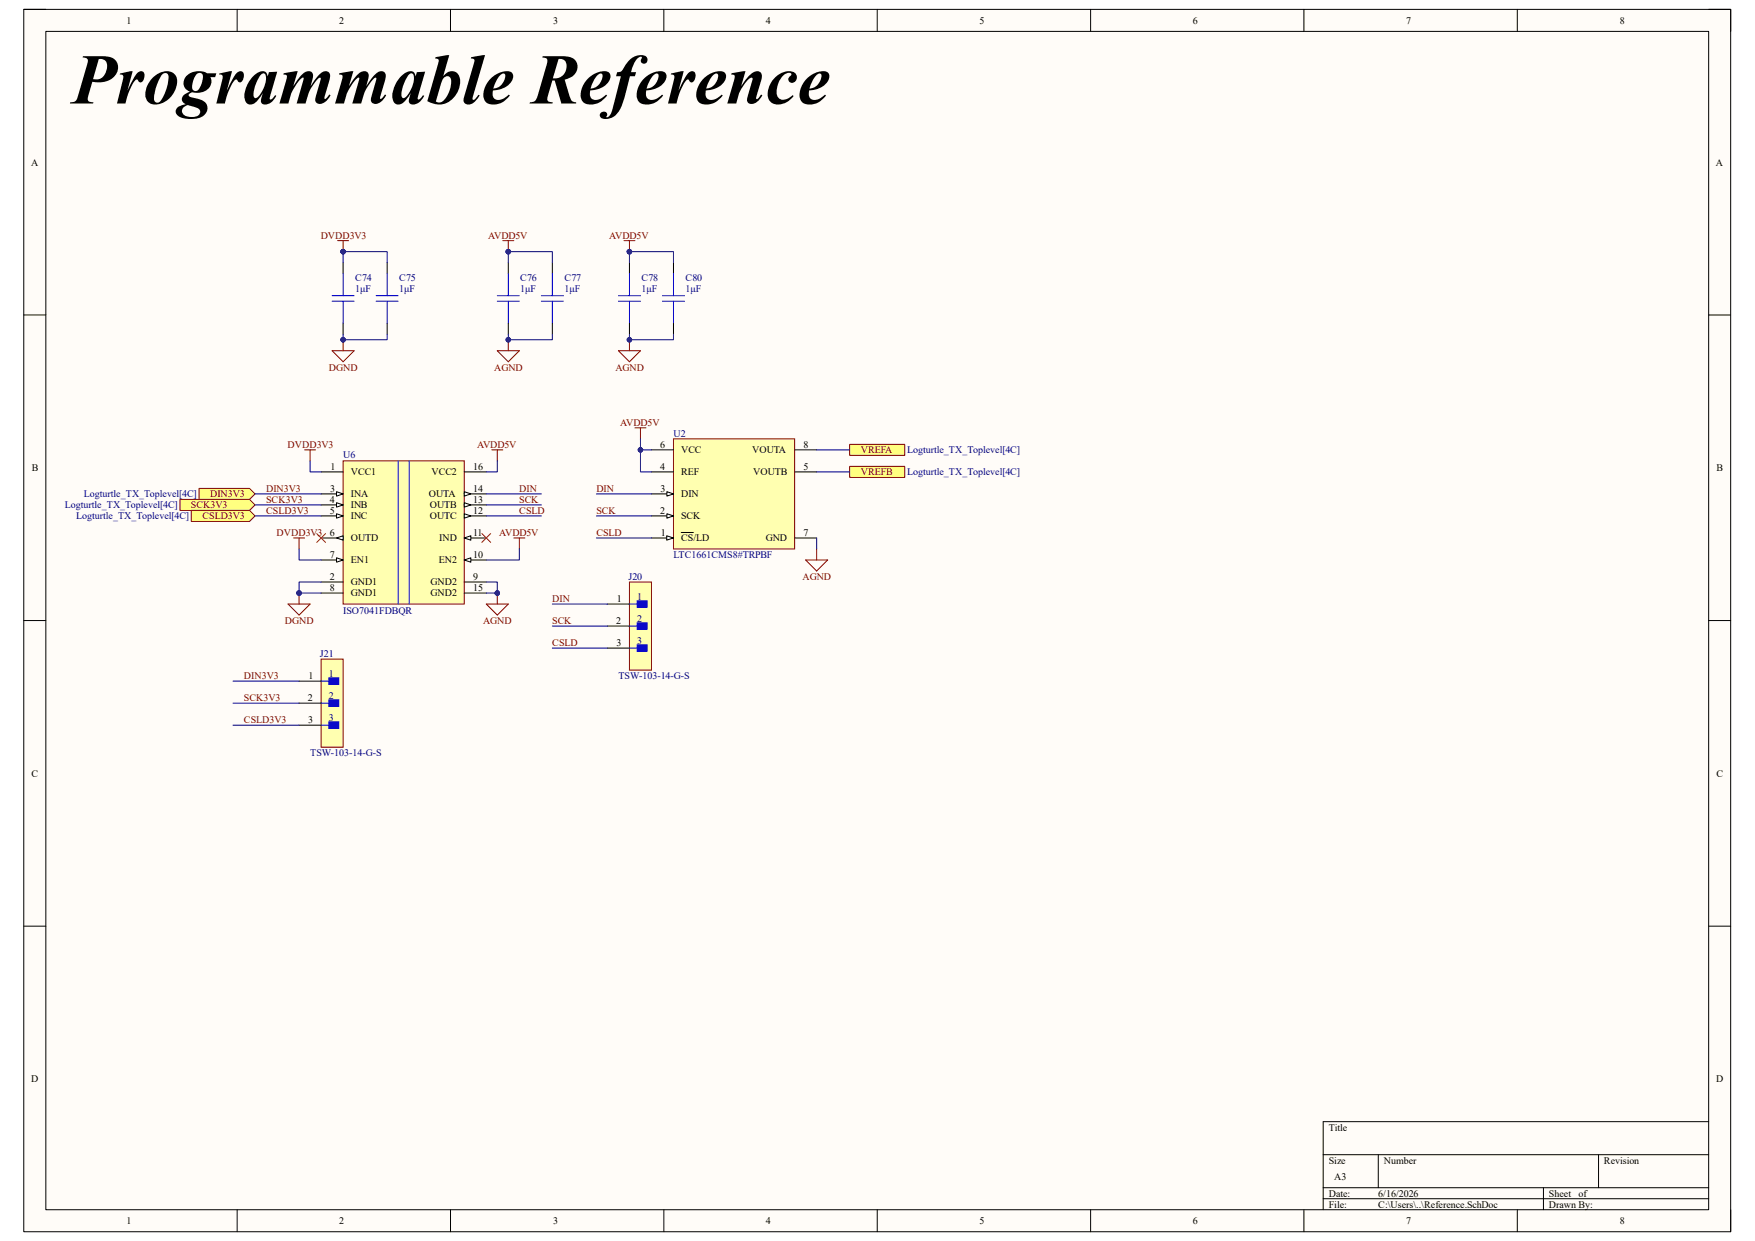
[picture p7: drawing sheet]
<svg xmlns="http://www.w3.org/2000/svg" width="297mm" height="210mm" viewBox="0 0 297 210" stroke-linecap="round" stroke-linejoin="round" font-family="sans-serif">
<path d="M4 1.6h288.9v206.8h-288.9z" fill-rule="evenodd" fill="#fffcf8"/>
<path d="M4 1.6h288.9v206.8h-288.9z" fill="none" stroke="#000" stroke-width=".17"/>
<path d="M7.8 5.3h281.4v199.4h-281.4z" fill-rule="evenodd" fill="#fffcf8"/>
<g fill="none" stroke="#000" stroke-width=".17">
<path d="M4 1.6h3.7M7.8 5.3h281.4v199.4h-281.4zM40.1 1.6v3.7M76.2 1.6v3.7M112.3 1.6v3.7M148.5 1.6v3.7M184.6 1.6v3.7M220.7 1.6v3.7M256.8 1.6v3.7M289.2 1.6h3.7v3.7M4 53.3h3.7M289.2 53.3h3.7"/>
<path d="M4 105h3.8M289.2 105h3.7M4 156.7h3.8M289.2 156.7h3.7M223.9 195.4h65.3M233.3 195.4v5.6M270.5 195.4v5.6M289.2 189.8h-65.3v14.9M40.1 204.7v3.7M76.2 204.7v3.7M112.4 204.7v3.7M148.5 204.7v3.7"/>
<path d="M184.6 204.7v3.7M220.7 204.7v3.7M223.9 201h65.3M223.9 202.9h65.3M256.8 204.7v3.7M261.2 201v3.7M292.9 204.7v3.7"/>
</g>
<path d="M114 74.3h20.5v18.6h-20.5z" fill-rule="evenodd" fill="#ffffb0"/>
<path d="M114 74.3h20.5v18.6h-20.5z" fill="none" stroke="#800000" stroke-width=".17"/>
<path d="M110.3 76.1h3.7M110.3 91h3.7" fill="none" stroke="#000" stroke-width=".17"/>
<path d="M112.8 90.7l1.2 .3-1.2 .4z" fill="#f8fcff"/>
<path d="M110.3 83.6h3.7M112.8 90.7l1.2 .3-1.2 .4zM115.3 90.1h2" fill="none" stroke="#000" stroke-width=".17"/>
<path d="M112.9 83.2l1.1 .4-1.1 .4z" fill="#f8fcff"/>
<path d="M110.3 79.9h3.7M110.3 87.3h3.7M112.9 83.2l1.1 .4-1.1 .4z" fill="none" stroke="#000" stroke-width=".17"/>
<path d="M112.9 86.9l1.1 .4-1.1 .4z" fill="#f8fcff"/>
<path d="M134.5 76.1h3.7M134.5 79.9h3.7M112.9 86.9l1.1 .4-1.1 .4zM134.5 91h3.7" fill="none" stroke="#000" stroke-width=".17"/>
<path d="M136.3 94.8h3.8l-1.9 1.8zM138.2 92.9v1.9" fill="none" stroke="#800000" stroke-width=".17"/>
<path d="M143.8 75.2h9.3v1.9h-9.3z" fill-rule="evenodd" fill="#ffff80"/>
<path d="M143.8 75.2h9.3v1.9h-9.3z" fill="none" stroke="#800000" stroke-width=".17"/>
<path d="M143.8 78.9h9.3v1.9h-9.3z" fill-rule="evenodd" fill="#ffff80"/>
<path d="M105.6 40.7h1.9M106.5 40.7v1.9M107.5 72.4h1.8M108.4 72.4v1.9M143.8 78.9h9.3v1.9h-9.3z" fill="none" stroke="#800000" stroke-width=".17"/>
<path d="M106.5 44.4v1.9M106.5 54.7v1.9M114 44.4v1.9M114 54.7v1.9" fill="none" stroke="#000" stroke-width=".17"/>
<path d="M104.7 51h3.7M104.7 50h3.7M106.5 46.3v3.7M106.5 51v3.7M112.1 51h3.7M112.1 50h3.7M114 46.3v3.7M114 51v3.7" fill="none" stroke="#00f" stroke-width=".17"/>
<circle cx="106.5" cy="42.6" r=".37" fill="#000080"/>
<circle cx="106.5" cy="42.6" r=".37" fill="none" stroke="#000080" stroke-width=".17"/>
<path d="M104.7 59.4h3.7l-1.9 1.8zM106.5 57.5v1.9" fill="none" stroke="#800000" stroke-width=".17"/>
<circle cx="106.5" cy="57.5" r=".37" fill="#000080"/>
<circle cx="106.5" cy="57.5" r=".37" fill="none" stroke="#000080" stroke-width=".17"/>
<path d="M106.5 98.5h3.8v14.9h-3.8z" fill-rule="evenodd" fill="#ffffb0"/>
<path d="M106.5 98.5h3.8v14.9h-3.8z" fill="none" stroke="#800000" stroke-width=".17"/>
<path d="M107.8 101.7h1.7v1.1h-1.7z" fill-rule="evenodd" fill="#00f"/>
<path d="M106.5 102.2h1.3M107.8 101.7h1.7v1.1h-1.7z" fill="none" stroke="#00f" stroke-width=".17"/>
<path d="M107.8 105.4h1.7v1.1h-1.7z" fill-rule="evenodd" fill="#00f"/>
<path d="M106.5 105.9h1.3M107.8 105.4h1.7v1.1h-1.7z" fill="none" stroke="#00f" stroke-width=".17"/>
<path d="M107.8 109.1h1.7v1.1h-1.7z" fill-rule="evenodd" fill="#00f"/>
<path d="M106.5 109.7h1.3M107.8 109.1h1.7v1.1h-1.7z" fill="none" stroke="#00f" stroke-width=".17"/>
<path d="M102.8 102.2h3.7M102.8 105.9h3.7M102.8 109.7h3.7" fill="none" stroke="#000" stroke-width=".17"/>
<path d="M58.1 78h20.5v24.2h-20.5z" fill-rule="evenodd" fill="#ffffb0"/>
<path d="M58.1 78h20.5v24.2h-20.5z" fill="none" stroke="#800000" stroke-width=".17"/>
<path d="M67.4 78v24.2M69.3 78v24.2" fill="none" stroke="#00f" stroke-width=".17"/>
<path d="M54.3 79.9h3.8M78.6 79.9h3.7M54.3 94.8h3.8" fill="none" stroke="#000" stroke-width=".17"/>
<path d="M57 94.4l1.1 .4-1.1 .3z" fill="#f8fcff"/>
<path d="M57 94.4l1.1 .4-1.1 .3zM78.6 94.8h3.7" fill="none" stroke="#000" stroke-width=".17"/>
<path d="M78.6 94.8l1.1-.4v.7z" fill="#f8fcff"/>
<path d="M54.3 83.6h3.8M78.6 94.8l1.1-.4v.7z" fill="none" stroke="#000" stroke-width=".17"/>
<path d="M57 83.2l1.1 .4-1.1 .4z" fill="#f8fcff"/>
<path d="M54.3 85.4h3.8M57 83.2l1.1 .4-1.1 .4z" fill="none" stroke="#000" stroke-width=".17"/>
<path d="M57 85.1l1.1 .3-1.1 .4z" fill="#f8fcff"/>
<path d="M54.3 87.3h3.8M57 85.1l1.1 .3-1.1 .4z" fill="none" stroke="#000" stroke-width=".17"/>
<path d="M57 86.9l1.1 .4-1.1 .4z" fill="#f8fcff"/>
<path d="M57 86.9l1.1 .4-1.1 .4zM78.6 91h3.7" fill="none" stroke="#000" stroke-width=".17"/>
<path d="M78.6 91l1.1-.3v.7z" fill="#f8fcff"/>
<path d="M78.6 83.6h3.7M78.6 91l1.1-.3v.7z" fill="none" stroke="#000" stroke-width=".17"/>
<path d="M78.6 83.2l1.1 .4-1.1 .4z" fill="#f8fcff"/>
<path d="M78.6 83.2l1.1 .4-1.1 .4zM78.6 85.4h3.7" fill="none" stroke="#000" stroke-width=".17"/>
<path d="M78.6 85.1l1.1 .3-1.1 .4z" fill="#f8fcff"/>
<path d="M78.6 85.1l1.1 .3-1.1 .4zM78.6 87.3h3.7" fill="none" stroke="#000" stroke-width=".17"/>
<path d="M78.6 86.9l1.1 .4-1.1 .4z" fill="#f8fcff"/>
<path d="M54.3 91h3.8M78.6 86.9l1.1 .4-1.1 .4z" fill="none" stroke="#000" stroke-width=".17"/>
<path d="M57 91l1.1-.3v.7z" fill="#f8fcff"/>
<path d="M54.3 98.5h3.8M57 91l1.1-.3v.7zM78.6 98.5h3.7M54.3 100.4h3.8M78.6 100.4h3.7" fill="none" stroke="#000" stroke-width=".17"/>
<path d="M53.6 90.3l1.5 1.5M55.1 90.3l-1.5 1.5M81.5 90.3l1.5 1.5M83 90.3l-1.5 1.5" fill="none" stroke="#f00" stroke-width=".17"/>
<path d="M83.2 76.1h1.9M84.2 76.1v1.9M87 91h1.8M87.9 91v1.9M82.3 102.2h3.7l-1.8 1.9zM84.2 100.4v1.8" fill="none" stroke="#800000" stroke-width=".17"/>
<circle cx="84.2" cy="100.4" r=".37" fill="#000080"/>
<circle cx="84.2" cy="100.4" r=".37" fill="none" stroke="#000080" stroke-width=".17"/>
<path d="M51.5 76.1h1.9M52.5 76.1v1.9M49.7 91h1.8M50.6 91v1.9M48.8 102.2h3.7l-1.9 1.9zM50.6 100.4v1.8" fill="none" stroke="#800000" stroke-width=".17"/>
<circle cx="50.6" cy="100.4" r=".37" fill="#000080"/>
<circle cx="50.6" cy="100.4" r=".37" fill="none" stroke="#000080" stroke-width=".17"/>
<path d="M86 44.4v1.9M86 54.7v1.9M93.5 44.4v1.9M93.5 54.7v1.9" fill="none" stroke="#000" stroke-width=".17"/>
<path d="M84.2 51h3.7M84.2 50h3.7M86 46.3v3.7M86 51v3.7M91.6 51h3.7M91.6 50h3.7M93.5 46.3v3.7M93.5 51v3.7" fill="none" stroke="#00f" stroke-width=".17"/>
<path d="M85.1 40.7h1.9M86 40.7v1.9" fill="none" stroke="#800000" stroke-width=".17"/>
<circle cx="86" cy="42.6" r=".37" fill="#000080"/>
<circle cx="86" cy="42.6" r=".37" fill="none" stroke="#000080" stroke-width=".17"/>
<path d="M84.2 59.4h3.7l-1.9 1.8zM86 57.5v1.9" fill="none" stroke="#800000" stroke-width=".17"/>
<circle cx="86" cy="57.5" r=".37" fill="#000080"/>
<g fill="none" stroke="#000080" stroke-width=".17">
<path d="M108.4 74.3v5.6h1.9M138.2 76.1h5.6M138.2 79.9h5.6M138.2 91v1.9"/>
<circle cx="86" cy="57.5" r=".37"/>
</g>
<circle cx="108.4" cy="76.1" r=".37" fill="#000080"/>
<g fill="none" stroke="#000080" stroke-width=".17">
<path d="M108.4 76.1h1.9"/>
<circle cx="108.4" cy="76.1" r=".37"/>
</g>
<circle cx="108.4" cy="76.1" r=".37" fill="#000080"/>
<g fill="none" stroke="#000080" stroke-width=".17">
<path d="M106.5 42.6h7.5v1.8"/>
<circle cx="108.4" cy="76.1" r=".37"/>
</g>
<circle cx="106.5" cy="42.6" r=".37" fill="#000080"/>
<g fill="none" stroke="#000080" stroke-width=".17">
<path d="M106.5 56.6v.9h7.5v-.9"/>
<circle cx="106.5" cy="42.6" r=".37"/>
</g>
<circle cx="106.5" cy="57.5" r=".37" fill="#000080"/>
<g fill="none" stroke="#000080" stroke-width=".17">
<path d="M106.5 42.6v1.8"/>
<circle cx="106.5" cy="57.5" r=".37"/>
</g>
<circle cx="106.5" cy="42.6" r=".37" fill="#000080"/>
<g fill="none" stroke="#000080" stroke-width=".17">
<path d="M84.2 78v1.9h-1.9M82.3 98.5h1.9v1.9h-1.9M82.3 87.3h9.3M82.3 83.6h9.3M82.3 85.4h9.3M87.9 92.9v1.9h-5.6M100.9 91h9.4M100.9 87.3h9.4M100.9 83.6h9.4M93.5 109.7h9.3M93.5 105.9h9.3M93.5 102.2h9.3"/>
<circle cx="106.5" cy="42.6" r=".37"/>
</g>
<circle cx="84.2" cy="100.4" r=".37" fill="#000080"/>
<g fill="none" stroke="#000080" stroke-width=".17">
<path d="M52.5 78v1.9h1.8M50.6 92.9v1.9h3.7M54.3 98.5h-3.7v1.9"/>
<circle cx="84.2" cy="100.4" r=".37"/>
</g>
<circle cx="50.6" cy="100.4" r=".37" fill="#000080"/>
<g fill="none" stroke="#000080" stroke-width=".17">
<path d="M50.6 100.4h3.7"/>
<circle cx="50.6" cy="100.4" r=".37"/>
</g>
<circle cx="50.6" cy="100.4" r=".37" fill="#000080"/>
<g fill="none" stroke="#000080" stroke-width=".17">
<path d="M86 42.6h7.5v1.8"/>
<circle cx="50.6" cy="100.4" r=".37"/>
</g>
<circle cx="86" cy="42.6" r=".37" fill="#000080"/>
<g fill="none" stroke="#000080" stroke-width=".17">
<path d="M86 56.6v.9h7.5v-.9"/>
<circle cx="86" cy="42.6" r=".37"/>
</g>
<circle cx="86" cy="57.5" r=".37" fill="#000080"/>
<g fill="none" stroke="#000080" stroke-width=".17">
<path d="M86 42.6v1.8"/>
<circle cx="86" cy="57.5" r=".37"/>
</g>
<circle cx="86" cy="42.6" r=".37" fill="#000080"/>
<circle cx="86" cy="42.6" r=".37" fill="none" stroke="#000080" stroke-width=".17"/>
<path d="M33.7 82.7h8.5l1 .9-1 .9h-8.5z" fill-rule="evenodd" fill="#ffff80"/>
<path d="M33.7 82.7h8.5l1 .9-1 .9h-8.5z" fill="none" stroke="#800000" stroke-width=".17"/>
<path d="M30.5 84.5h11.7l1 .9-1 1h-11.7z" fill-rule="evenodd" fill="#ffff80"/>
<path d="M30.5 84.5h11.7l1 .9-1 1h-11.7z" fill="none" stroke="#800000" stroke-width=".17"/>
<path d="M32.4 86.4h9.8l1 .9-1 .9h-9.8z" fill-rule="evenodd" fill="#ffff80"/>
<path d="M32.4 86.4h9.8l1 .9-1 .9h-9.8z" fill="none" stroke="#800000" stroke-width=".17"/>
<path d="M43.2 83.6h11.1M43.2 85.4h11.1M43.2 87.3h11.1" fill="none" stroke="#000080" stroke-width=".17"/>
<path d="M54.3 111.5h3.8v14.9h-3.8z" fill-rule="evenodd" fill="#ffffb0"/>
<path d="M54.3 111.5h3.8v14.9h-3.8z" fill="none" stroke="#800000" stroke-width=".17"/>
<path d="M55.6 114.7h1.7v1.1h-1.7z" fill-rule="evenodd" fill="#00f"/>
<path d="M54.3 115.3h1.3M55.6 114.7h1.7v1.1h-1.7z" fill="none" stroke="#00f" stroke-width=".17"/>
<path d="M55.6 118.4h1.7v1.2h-1.7z" fill-rule="evenodd" fill="#00f"/>
<path d="M54.3 119h1.3M55.6 118.4h1.7v1.2h-1.7z" fill="none" stroke="#00f" stroke-width=".17"/>
<path d="M55.6 122.2h1.7v1.1h-1.7z" fill-rule="evenodd" fill="#00f"/>
<path d="M56.2 51h3.7M56.2 50h3.7M58.1 46.3v3.7M58.1 51v3.7M63.7 51h3.7M63.7 50h3.7M65.5 46.3v3.7M65.5 51v3.7M54.3 122.7h1.3M55.6 122.2h1.7v1.1h-1.7z" fill="none" stroke="#00f" stroke-width=".17"/>
<path d="M58.1 44.4v1.9M58.1 54.7v1.9M65.5 44.4v1.9M65.5 54.7v1.9M50.6 115.3h3.7M50.6 119h3.7M50.6 122.7h3.7" fill="none" stroke="#000" stroke-width=".17"/>
<path d="M58.1 42.6h7.4v1.8M39.4 115.3h11.2M39.4 119h11.2M39.4 122.7h11.2" fill="none" stroke="#000080" stroke-width=".17"/>
<circle cx="58.1" cy="42.6" r=".37" fill="#000080"/>
<g fill="none" stroke="#000080" stroke-width=".17">
<path d="M58.1 56.6v.9h7.4v-.9"/>
<circle cx="58.1" cy="42.6" r=".37"/>
</g>
<circle cx="58.1" cy="57.5" r=".37" fill="#000080"/>
<g fill="none" stroke="#000080" stroke-width=".17">
<path d="M58.1 42.6v1.8"/>
<circle cx="58.1" cy="57.5" r=".37"/>
</g>
<circle cx="58.1" cy="42.6" r=".37" fill="#000080"/>
<circle cx="58.1" cy="42.6" r=".37" fill="none" stroke="#000080" stroke-width=".17"/>
<path d="M57.1 40.7h1.9M58.1 40.7v1.9" fill="none" stroke="#800000" stroke-width=".17"/>
<circle cx="58.1" cy="42.6" r=".37" fill="#000080"/>
<circle cx="58.1" cy="42.6" r=".37" fill="none" stroke="#000080" stroke-width=".17"/>
<path d="M56.2 59.4h3.7l-1.8 1.8zM58.1 57.5v1.9" fill="none" stroke="#800000" stroke-width=".17"/>
<circle cx="58.1" cy="57.5" r=".37" fill="#000080"/>
<circle cx="58.1" cy="57.5" r=".37" fill="none" stroke="#000080" stroke-width=".17"/>
<text font-size="12.1" x="12.2" y="17.5">Programmable Reference</text>
<g font-size="1.7">
<text x="21.4" y="4">1</text>
<text x="57.4" y="4">2</text>
<text x="93.6" y="4">3</text>
<text x="129.6" y="4">4</text>
<text x="165.8" y="4">5</text>
<text x="201.8" y="4">6</text>
<text x="238" y="4">7</text>
<text x="274.1" y="4">8</text>
<text x="5.3" y="28">A</text>
<text x="290.4" y="28">A</text>
<text x="111.7" y="75.8">6</text>
<text x="115.3" y="76.7">VCC</text>
<text x="127.3" y="76.7">VOUTA</text>
<text x="136" y="75.8">8</text>
<text x="5.4" y="79.8">B</text>
<text x="55.9" y="83.2">3</text>
<text x="55.9" y="79.5">1</text>
<text x="59.4" y="80.4">VCC1</text>
<text x="73" y="80.4">VCC2</text>
<text x="80.1" y="79.5">16</text>
<text x="80.1" y="83.2">14</text>
<text x="111.7" y="79.5">4</text>
<text x="111.8" y="83.2">3</text>
<text x="115.3" y="80.4">REF</text>
<text x="127.5" y="80.4">VOUTB</text>
<text x="136" y="79.5">5</text>
<text x="290.5" y="79.8">B</text>
<text x="55.8" y="85.1">4</text>
<text x="55.8" y="87">5</text>
<text x="59.4" y="84.2">INA</text>
<text x="59.4" y="86">INB</text>
<text x="59.4" y="87.9">INC</text>
<text x="72.6" y="84.2">OUTA</text>
<text x="72.7" y="87.9">OUTC</text>
<text x="72.8" y="86">OUTB</text>
<text x="80.1" y="85.1">13</text>
<text x="80.1" y="87">12</text>
<text x="111.7" y="87">2</text>
<text x="115.3" y="84.2">DIN</text>
<text x="115.3" y="87.9">SCK</text>
<text x="55.8" y="94.4">7</text>
<text x="55.8" y="90.7">6</text>
<text x="59.4" y="95.3">EN1</text>
<text x="59.4" y="91.6">OUTD</text>
<text x="74.3" y="95.3">EN2</text>
<text x="74.3" y="91.6">IND</text>
<text x="80.1" y="94.4">10</text>
<text x="80.1" y="90.7">11</text>
<text x="111.8" y="90.7">1</text>
<text x="115.3" y="91.6">CS/LD</text>
<text x="129.6" y="91.6">GND</text>
<text x="136" y="90.7">7</text>
<text x="55.8" y="98.1">2</text>
<text x="55.8" y="100">8</text>
<text x="59.4" y="99.1">GND1</text>
<text x="59.4" y="100.9">GND1</text>
<text x="72.9" y="99.1">GND2</text>
<text x="72.9" y="100.9">GND2</text>
<text x="80.1" y="98.1">9</text>
<text x="80.1" y="100">15</text>
<text x="104.4" y="101.9">1</text>
<text x="104.3" y="105.6">2</text>
<text x="104.3" y="109.3">3</text>
<text x="52.1" y="118.7">2</text>
<text x="52.2" y="114.9">1</text>
<text x="52.2" y="122.4">3</text>
<text x="5.3" y="131.4">C</text>
<text x="290.5" y="131.4">C</text>
<text x="5.3" y="183.2">D</text>
<text x="290.4" y="183.2">D</text>
<text x="224.9" y="191.3">Title</text>
<text x="224.9" y="196.9">Size</text>
<text x="234.2" y="196.9">Number</text>
<text x="271.4" y="196.9">Revision</text>
<text x="224.9" y="202.5">Date:</text>
<text x="225.8" y="199.7">A3</text>
<text x="233.3" y="202.5">6/16/2026</text>
<text x="262.1" y="202.5">Sheet</text>
<text x="267.2" y="202.5">of</text>
<text x="21.4" y="207.2">1</text>
<text x="57.4" y="207.2">2</text>
<text x="93.6" y="207.2">3</text>
<text x="129.6" y="207.2">4</text>
<text x="165.8" y="207.2">5</text>
<text x="201.8" y="207.2">6</text>
<text x="224.9" y="204.4">File:</text>
<text x="233.3" y="204.4">C:\Users\..\Reference.SchDoc</text>
<text x="238" y="207.2">7</text>
<text x="262.1" y="204.4">Drawn By:</text>
<text x="274.1" y="207.2">8</text>
</g>
<g font-size="1.7" fill="#800000">
<text x="54.3" y="40.4">DVDD3V3</text>
<text x="82.6" y="40.4">AVDD5V</text>
<text x="103.1" y="40.4">AVDD5V</text>
<text x="55.7" y="62.7">DGND</text>
<text x="83.6" y="62.7">AGND</text>
<text x="104.1" y="62.7">AGND</text>
<text x="48.7" y="75.8">DVDD3V3</text>
<text x="80.7" y="75.8">AVDD5V</text>
<text x="104.9" y="72.1">AVDD5V</text>
<text x="145.7" y="76.7">VREFA</text>
<text x="45" y="83.2">DIN3V3</text>
<text x="87.9" y="83.2">DIN</text>
<text x="100.9" y="83.2">DIN</text>
<text x="145.7" y="80.4">VREFB</text>
<text x="32.3" y="86">SCK3V3</text>
<text x="34.2" y="87.9">CSLD3V3</text>
<text x="35.6" y="84.2">DIN3V3</text>
<text x="45" y="85.1">SCK3V3</text>
<text x="45" y="87">CSLD3V3</text>
<text x="87.9" y="85.1">SCK</text>
<text x="87.9" y="87">CSLD</text>
<text x="100.9" y="87">SCK</text>
<text x="46.8" y="90.7">DVDD3V3</text>
<text x="84.5" y="90.7">AVDD5V</text>
<text x="100.9" y="90.7">CSLD</text>
<text x="93.5" y="101.9">DIN</text>
<text x="135.8" y="98.1">AGND</text>
<text x="48.2" y="105.6">DGND</text>
<text x="81.7" y="105.6">AGND</text>
<text x="93.5" y="105.6">SCK</text>
<text x="93.5" y="109.3">CSLD</text>
<text x="41.3" y="114.9">DIN3V3</text>
<text x="41.3" y="118.7">SCK3V3</text>
<text x="41.3" y="122.4">CSLD3V3</text>
</g>
<g font-size="1.7" fill="#000080">
<text x="60.1" y="47.6">C74</text>
<text x="67.6" y="47.6">C75</text>
<text x="88.1" y="47.6">C76</text>
<text x="95.5" y="47.6">C77</text>
<text x="108.6" y="47.6">C78</text>
<text x="116" y="47.6">C80</text>
<text x="60.1" y="49.5">1μF</text>
<text x="67.6" y="49.5">1μF</text>
<text x="88.1" y="49.5">1μF</text>
<text x="95.5" y="49.5">1μF</text>
<text x="108.6" y="49.5">1μF</text>
<text x="116" y="49.5">1μF</text>
<text x="58.1" y="77.5">U6</text>
<text x="114" y="73.9">U2</text>
<text x="153.5" y="76.7">Logturtle_TX_Toplevel[4C]</text>
<text x="153.5" y="80.4">Logturtle_TX_Toplevel[4C]</text>
<text x="11" y="86">Logturtle_TX_Toplevel[4C]</text>
<text x="12.9" y="87.9">Logturtle_TX_Toplevel[4C]</text>
<text x="14.2" y="84.2">Logturtle_TX_Toplevel[4C]</text>
<text x="114" y="94.4">LTC1661CMS8#TRPBF</text>
<text x="106.3" y="98.1">J20</text>
<text x="107.8" y="101.5">1</text>
<text x="58.1" y="103.9">ISO7041FDBQR</text>
<text x="107.8" y="105.2">2</text>
<text x="54.1" y="111.2">J21</text>
<text x="107.8" y="109">3</text>
<text x="55.6" y="114.6">1</text>
<text x="55.6" y="118.3">2</text>
<text x="104.6" y="114.9">TSW-103-14-G-S</text>
<text x="55.6" y="122">3</text>
<text x="52.5" y="128">TSW-103-14-G-S</text>
</g>
</svg>
